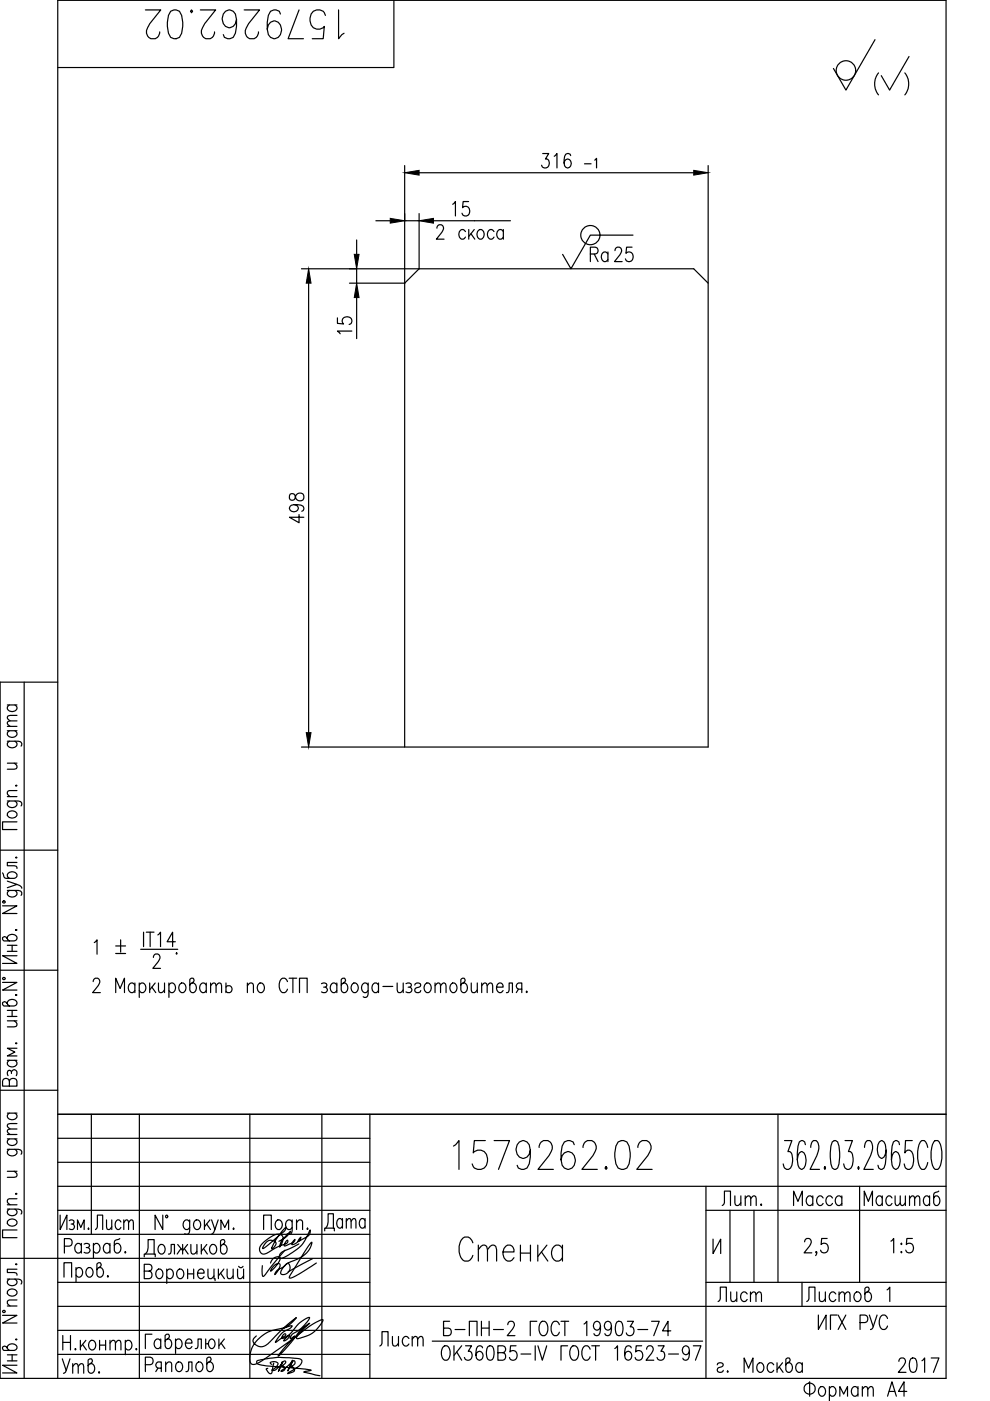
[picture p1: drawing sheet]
<svg xmlns="http://www.w3.org/2000/svg" width="210mm" height="297mm" viewBox="0 0 210 297" stroke-linecap="round" stroke-linejoin="round" font-family="sans-serif">
<g fill="none" stroke="#000" stroke-width=".25">
<path d="M83.5 .1v14.2h-71.3M185.5 8.4l-6.1 10.7-2.7-4.6M85.8 35.1v123.3M88.9 36.6h58.2M150.1 35.1v24.9M63.9 57h83.2l3 3v98.4h-86.2M75.6 50.9v3M75.6 57v3M79.7 46.8h3M85.8 46.8h3.1M88.9 45.3v11.7l-3.1 3h-11.7M134 52.4h-1.2l-.1 1.3a.89 .89 0 0 1 1.1-.2 .89 .89 0 0 1 .4 1.1 .83 .83 0 0 1-.6 .9 .83 .83 0 0 1-1-.6"/>
<path d="M134.2 49.9h-9l-4.1 7.1-1.8-3.1M65.4 60v95.3M75.6 63.1v8.7M1.6 157.1l2.7 .2 .3 .3-.1 .6M1.6 154.9h2M1.6 154h2M1.6 149.5h2M2 157.1l-.3 .3a.65 .65 0 0 0 .3 1 1.03 1.03 0 0 0 1.6-.8l-.4-.5M2 154.9a.68 .68 0 0 0-.5 .7 .68 .68 0 0 0 .5 .6 1.03 1.03 0 0 0 1.6-.8l-.4-.5M2 149.5a.68 .68 0 0 0-.5 .6 .68 .68 0 0 0 .5 .6 1.03 1.03 0 0 0 1.6-.8l-.4-.4M3.6 152.8l-1.9 .2-.1 .4 .5 .6M3.6 151.7l-1.9 .1-.1 .5 .5 .5"/>
<path d="M5.1 144.6v147.6M12.2 144.6h-12.2v147.6h200.6v-292.1h-188.4v292.1M1.6 169.8l2.7 .1 .3 .4-.1 .6M1.6 168.9h2M1.6 161.8h2M1.7 172.3a1.09 1.09 0 0 1 1.1-.3 1.09 1.09 0 0 1 .8 .9 1.08 1.08 0 0 1-1.2 .5 1.08 1.08 0 0 1-.8-.9zM2 169.8l-.3 .3a.65 .65 0 0 0 .3 1 1.03 1.03 0 0 0 1.6-.8l-.4-.5M3 161.8l.6 .6-.1 .6-1.9 .1M3.3 166.6l.2-.1 .1 .1-.1 .1zM3.6 174.3h-3.1v1.6h3.1M3.6 167.6l-1.9 .1-.1 .6 .5 .6M0 180.3h12.2"/>
<path d="M.5 192.1h3.1l-3.1 1.6h3.1M.5 185.1l.5 1 2 .1a.65 .65 0 0 0 .6-.6 .65 .65 0 0 0-.4-.6 1.02 1.02 0 0 0-1.6 .8l.4 .4M1.6 199a1.02 1.02 0 0 1 1-.9 1.02 1.02 0 0 1 1 .9l-.6 .5h-2.2l-.3-.3v-.4l.5-.2 .3 .1 .7 .8M1.6 188.8l2.7 .1 .3 .4-.1 .5M1.6 186.8l2 .7-2 .7M2 188.8l-.3 .2a.65 .65 0 0 0 .3 1.1 1.03 1.03 0 0 0 1.6-.8l-.4-.5M3.3 197.2l.2-.1 .1 .1-.1 .1zM3.3 181.8l.2-.1 .1 .1-.1 .1zM3.6 187.5l.9 .5 .1 .3M3.6 182.9h-2v.7l1.9 .1 .1 .4M0 205.7h12.2M.5 208.3h3.1l-3.1 1.6h3.1"/>
<path d="M1.6 212.8a1.02 1.02 0 0 1 1-.9 1.02 1.02 0 0 1 1 .9l-.6 .5h-2.2l-.3-.4v-.3l.5-.2 .3 .1 .7 .8M1.6 200.4h2M1.6 201.7h2M1.6 216.4h2M1.6 214.2h2M1.6 215.5h2M2.6 200.4v1.3M2.6 214.2v1.3M3 216.4l.6 .6-.1 .6-1.9 .1M3.3 211l.2-.2 .1 .2-.1 .1zM3.6 202.6h-3.1l3.1 1.7h-3.1M19.8 208.1l.2-.6 .7-.1a.95 .95 0 0 1 .1 1.6l-1.2 1.5h1.7"/>
<path d="M24.5 210.5v-3.1l1 2.2 .9-2.2v3.1M28.6 208.9l-.5-.5a1.02 1.02 0 0 0-.9 1 1.02 1.02 0 0 0 .9 1.1l.5-.5M28.6 208.4v2.1M29.5 208.9l.5-.5a1.02 1.02 0 0 1 .9 1 1.02 1.02 0 0 1-.9 1.1l-.5-.5M29.5 208.4v3.1M31.7 208.4v2.1M32.2 209.3l.8 1.2M32.9 208.4l-1.2 1.5M33.6 208.4l.1 1.9 .6 .2 .6-.6M34.9 208.4v2.1M35.8 208.9l.5-.5a1.02 1.02 0 0 1 .9 1 1.02 1.02 0 0 1-.9 1.1l-.5-.5M35.8 208.4v3.1"/>
<path d="M38.3 208.6l.2-.2a1.02 1.02 0 0 1 .9 1 1.02 1.02 0 0 1-.9 1.1 1.2 1.2 0 0 1-.2-1.9zM40.7 208.4a1.02 1.02 0 0 1 .9 1 1.02 1.02 0 0 1-.9 1.1l-.5-.6v-2.2l.4-.3h.3l.3 .4-.1 .3-.9 .8M43.7 208.9l-.4-.5a1.02 1.02 0 0 0-1 1 1.02 1.02 0 0 0 1 1.1l.4-.5M43.7 208.4v2.1M44.7 209l.5-.6 .5 .2 .1 1.9M44.7 208.4v2.1M45.8 209l.6-.6 .5 .2 .1 1.9M47.9 209.3a.75 .75 0 0 1 1.2 0 .75 .75 0 0 1-.4 1.2h-.4l-.4-.3M47.9 208.4v2.1M52.5 209l.5-.6 .6 .2 .1 1.9M52.5 208.4v2.1M54.9 208.6l.2-.2a1.02 1.02 0 0 1 1 1 1.02 1.02 0 0 1-1 1.1 1.2 1.2 0 0 1-.2-1.9z"/>
<path d="M60.9 208.1a.82 .82 0 0 0-.8-.7 .82 .82 0 0 0-.8 .7 1.93 1.93 0 0 0 .6 2.4 .87 .87 0 0 0 1-.8M61.3 207.4h1.6M62.1 207.4v3.1M63.5 210.5v-3.1h1.6v3.1M68.2 208.6a.73 .73 0 0 1 1.1 .3l-.3 .4h-.4M69 209.3a.6 .6 0 0 1 .4 .6 .6 .6 0 0 1-.4 .6l-.8-.2M71.4 208.9l-.4-.5a1.02 1.02 0 0 0-1 1 1.02 1.02 0 0 0 1 1.1l.4-.5M71.4 208.4v2.1M72.8 208.4a1.02 1.02 0 0 1 1 1 1.02 1.02 0 0 1-1 1.1l-.5-.6v-2.2l.4-.3h.3l.3 .4-.1 .3-.9 .8M74.8 208.6l.2-.2a1.02 1.02 0 0 1 1 1 1.02 1.02 0 0 1-1 1.1 1.2 1.2 0 0 1-.2-1.9zM78.1 208.9l-.5-.5a1.02 1.02 0 0 0-1 1 1.02 1.02 0 0 0 1 1.1l.5-.5M78.1 208.4l-.2 2.8-.3 .3-.6-.2"/>
<path d="M80.3 208.9l-.5-.5a1.03 1.03 0 0 0-.9 1 1.03 1.03 0 0 0 .9 1.1l.5-.5M80.3 208.4v2.1M81.2 209.1h2.1M84.2 208.4l.1 1.9 .6 .2 .6-.6M85.5 208.4v2.1M86.1 208.6a.73 .73 0 0 1 1.1 .3l-.3 .4h-.4M86.9 209.3a.6 .6 0 0 1 .5 .6 .6 .6 0 0 1-.5 .6l-.8-.2M87.9 208.9a.67 .67 0 0 1 .7-.5 .67 .67 0 0 1 .6 .5l-.3 .4-.6 .1a.57 .57 0 0 0-.2 .9 .73 .73 0 0 0 1.1-.3M90.3 208.6l.2-.2a1.02 1.02 0 0 1 .9 1 1.02 1.02 0 0 1-.9 1.1 1.2 1.2 0 0 1-.2-1.9zM92.2 209l.6-.6 .5 .2 .1 1.9M92.2 208.4v2.1M93.4 209l.6-.6 .5 .2 .1 1.9"/>
<path d="M95.7 208.6l.3-.2a1.03 1.03 0 0 1 .9 1 1.03 1.03 0 0 1-.9 1.1 1.2 1.2 0 0 1-.3-1.9zM98.2 208.4a1.02 1.02 0 0 1 .9 1 1.02 1.02 0 0 1-.9 1.1l-.5-.6v-2.2l.4-.3h.3l.2 .4-.1 .3-.8 .8M99.9 208.4l.1 1.9 .6 .2 .6-.6M101.2 208.4v2.1M102.1 209l.6-.6 .5 .2 .1 1.9M102.1 208.4v2.1M103.3 209l.6-.6 .4 .2 .2 1.9M105.3 209.3h1.4a.68 .68 0 0 0-.5-.8 .68 .68 0 0 0-.8 .4 1.02 1.02 0 0 0 .8 1.6l.5-.5M107.4 210.5l.4-.2 .1-1.9h.7v2.1M109.9 209.7l-.4 .8M110.6 209.7h-.7l-.2-.1a.68 .68 0 0 1 .2-1.2h.7v2.1M111.7 210.2l.1 .1-.1 .2-.1-.2z"/>
<path d="M0 231.2h12.2M1.6 236h2M1.6 224.8h2M2 236a.68 .68 0 0 0-.5 .6 .68 .68 0 0 0 .5 .7 1.03 1.03 0 0 0 1.6-.8l-.4-.5M2 229.2a.74 .74 0 0 0-.7-.6 .74 .74 0 0 0-.8 .6v1.1h3.1v-1.1a.83 .83 0 0 0-.8-.6 .83 .83 0 0 0-.8 .6v1.1M2 224.8a.68 .68 0 0 0-.5 .6 .68 .68 0 0 0 .5 .7 .93 .93 0 0 0 1.1 0 .93 .93 0 0 0 .4-1.1l-.3-.2M2.4 227.3a.6 .6 0 0 1 .6-.5 .6 .6 0 0 1 .6 .5l-.1 .8M2.4 227.6l-.1-.6-.3-.1a.73 .73 0 0 0-.3 1.2M3.3 221.2l.2-.1 .1 .1-.1 .1zM3.6 222.2h-2l1.6 .9-1.6 .8h2M3.6 239.4l-1.9 .1-.1 .5 .5 .5M3.6 238.2l-1.9 .1-.1 .5 .5 .6"/>
<path d="M12.2 236.2h188.4M19.4 236.2v25.5M29.5 236.2v56M53 236.2v56M68.2 236.2v56M78.4 236.2v56M165 236.2v35.7M1.6 256.4l2.7 .1 .3 .3-.1 .6M1.6 243.7l2.7 .1 .3 .3-.1 .6M1.6 255.4h2M1.6 248.3h2M1.6 241.5h2"/>
<path d="M1.6 240.5h2M1.7 258.8a1.09 1.09 0 0 1 1.1-.3 1.09 1.09 0 0 1 .8 .9 1.08 1.08 0 0 1-1.2 .6 1.08 1.08 0 0 1-.8-1zM2 256.4l-.3 .2a.65 .65 0 0 0 .3 1 1.03 1.03 0 0 0 1.6-.8l-.4-.4M2 243.7l-.3 .2a.65 .65 0 0 0 .3 1.1 1.03 1.03 0 0 0 1.6-.9l-.4-.4M2 241.5a.68 .68 0 0 0-.5 .6 .68 .68 0 0 0 .5 .6 1.03 1.03 0 0 0 1.6-.8l-.4-.4M3 248.3l.6 .6-.1 .6-1.9 .1M3.3 253.1l.2-.1 .1 .1-.1 .1zM3.6 254.2l-1.9 .1-.1 .6 .5 .5M12.2 256.6h66.2M12.2 251.5h188.4M12.2 241.3h66.2M12.2 246.4h66.2"/>
<path d="M12.8 257.6v3.1l1.4-3.1v3.1M14.7 258.8a.6 .6 0 0 1 1 .3l-.1 .3-.5 .1M15.4 259.5a.62 .62 0 0 1 .4 .6 .62 .62 0 0 1-.4 .6l-.7-.2M34.5 257.6v3.1l-1.6-3.1v3.1M40.2 259.1l-.2-.3a.65 .65 0 0 0-1.1 .3 1.03 1.03 0 0 0 .9 1.6l.4-.5M40.2 258.6l-.1 2.8-.3 .3-.6-.1M41.4 258.8a.65 .65 0 0 1 1 .3 1.03 1.03 0 0 1-.8 1.6 1.2 1.2 0 0 1-.2-1.9zM43.3 258.6v2.1M43.8 259.5l.8 1.2M44.5 258.6l-1.2 1.5M44.9 258.6l.7 2.1 .7-2.1M58.7 258.8a.65 .65 0 0 1 1 .3 1.03 1.03 0 0 1-.8 1.6 1.2 1.2 0 0 1-.2-1.9z"/>
<path d="M61.9 259.1l-.2-.3a.65 .65 0 0 0-1 .3 1.03 1.03 0 0 0 .8 1.6l.4-.5M61.9 258.6l-.1 2.8-.3 .3-.6-.1M62.9 259.2l.6-.6 .5 .2 .2 1.9M62.9 258.6v2.1M149.7 256.6h50.9M149.7 251.5v40.7M154.8 256.6v15.3M159.9 256.6v15.3M166.3 241.8h1.6l-.8 2.4h.4a3.2 3.2 0 0 1 .1 3.4l-.4 .3h-.4l-.5-.3-.2-.8M170.8 242.7l-.2-.6-.4-.3-.7 .3a9 9 0 0 0 0 5.5l.5 .3a2.37 2.37 0 0 0 .8-2.9l-.3-.6-.6-.2-.4 .2-.5 1.5M171.9 243.3a1.76 1.76 0 0 1 .6-1.5h.5a1.98 1.98 0 0 1 .5 2.4l-1.7 3.7h2M174.9 247.4l.1 .2-.1 .3-.1-.3z"/>
<path d="M176.5 242.1l.4-.3h.3l.4 .3a8.8 8.8 0 0 1 0 5.5l-.4 .3h-.3l-.4-.3a9 9 0 0 1 0-5.5zM179.2 241.8h1.5l-.8 2.4h.4a3.2 3.2 0 0 1 .1 3.4l-.4 .3h-.4l-.4-.3-.3-.8M182 247.4l.2 .2-.2 .3-.1-.3zM182.3 251.5v20.4M183.3 243.3a1.68 1.68 0 0 1 .6-1.5h.5a2.01 2.01 0 0 1 .5 2.4l-1.7 3.7h2M187.9 243.9l-.2 .8-.3 .6-.5 .3a2.37 2.37 0 0 1-.7-2.9l.2-.6 .5-.3 .5 .3a7.9 7.9 0 0 1 0 5.5l-.4 .3h-.3l-.4-.3-.1-.5M190.7 242.7l-.1-.6-.5-.3h-.2l-.5 .3a10.7 10.7 0 0 0-.3 5l.3 .5 .6 .3a2.38 2.38 0 0 0 .7-2.9l-.3-.6-.5-.2-.5 .2-.3 .6-.1 .9M193.4 241.8h-1.4l-.1 2.6 .5-.5h.4a2.25 2.25 0 0 1 .9 2.3l-.4 1.4-.5 .3h-.4l-.4-.3-.3-.8M196.7 243.3l-.1-.6a1.01 1.01 0 0 0-1.2-.9 5.6 5.6 0 0 0 0 6.1 1.26 1.26 0 0 0 1.3-1.4M198.3 241.8a1.23 1.23 0 0 1 1.2 1.5 5.4 5.4 0 0 1-.7 4.6 1.25 1.25 0 0 1-1.2-1.4 5.3 5.3 0 0 1 .7-4.7zM0 266.8h78.4M.5 278.9h3.1l-3.1 1.6h3.1"/>
<path d="M1.6 271.2l2.7 .1 .3 .4-.1 .5M1.6 276.9h2M1.7 273.6a1.09 1.09 0 0 1 1.1-.3 1.09 1.09 0 0 1 .8 .9 1.08 1.08 0 0 1-1.2 .6 1.08 1.08 0 0 1-.8-.9zM2 271.2l-.3 .2a.65 .65 0 0 0 .3 1.1 1.03 1.03 0 0 0 1.6-.8l-.4-.5M3.3 268.1l.2-.2 .1 .2-.1 .1zM3.6 275.6l-1.9 .1-.1 .6 .5 .6M3.6 269.1h-2v.7l1.9 .1 .1 .5M3.6 260.8h-3.1v1.6h3.1M12.2 271.9h66.2M12.2 277h188.4M12.2 261.7h66.2M13.6 270.8v-3.1h1.6v3.1"/>
<path d="M13.7 264.2h1a.83 .83 0 0 0 .6-.8 .83 .83 0 0 0-.6-.8h-1v3.1M16.1 269.2a.68 .68 0 0 1 .7-.5 .68 .68 0 0 1 .6 .5 1.02 1.02 0 0 1-.8 1.6l-.5-.5M16.1 268.7v3.1M16.4 260.7v-2.1l.7 1.6 .7-1.6v2.1M17.3 264.1l-.5-.5a1.02 1.02 0 0 0-1 1 1.02 1.02 0 0 0 1 1.1l.5-.5M17.3 263.6v2.1M17.8 263.8a.73 .73 0 0 1 1.2 .3l-.4 .4h-.3M18.6 268.9a.65 .65 0 0 1 1 .3 1.02 1.02 0 0 1-.8 1.6 1.2 1.2 0 0 1-.2-1.9zM18.6 264.5a.6 .6 0 0 1 .5 .6 .6 .6 0 0 1-.5 .6l-.8-.2M19.8 264.1l.5-.5a1.02 1.02 0 0 1 .9 1 1.02 1.02 0 0 1-.9 1.1l-.5-.5M19.8 263.6v3.1M21 268.7a1.02 1.02 0 0 1 1 1.1 1.02 1.02 0 0 1-1 1l-.5-.6v-2.2l.4-.3h.3l.3 .5-.1 .3-.9 .7"/>
<path d="M22.9 270.5l.1 .1-.1 .2-.1-.2zM23.3 264.1l-.5-.5a1.02 1.02 0 0 0-.9 1 1.02 1.02 0 0 0 .9 1.1l.5-.5M23.3 263.6v2.1M25.4 262.6l-1 .4-.2 2.1a.66 .66 0 0 0 .6 .6 .66 .66 0 0 0 .7-.5 1.03 1.03 0 0 0-.8-1.6l-.5 .5M26.6 265.4l.1 .1-.1 .2-.2-.2zM30.6 266.5v-.6h2.3v.6M30.6 269.5h1a.83 .83 0 0 1 .6 .8 .83 .83 0 0 1-.6 .8h-1v-3h1a.74 .74 0 0 1 .6 .7 .74 .74 0 0 1-.6 .7M30.8 265.9a3.1 3.1 0 0 0 .6-3.1h1.3v3.1M33.4 269.2a.82 .82 0 0 1 .9 .1 .82 .82 0 0 1 .2 .9 .83 .83 0 0 1-.9 .9 1.19 1.19 0 0 1-.2-1.9zM33.8 264a.65 .65 0 0 1 1.1 .3 1.02 1.02 0 0 1-.8 1.6 1.2 1.2 0 0 1-.3-1.9zM35.4 269.5a.68 .68 0 0 1 .6-.5 .68 .68 0 0 1 .6 .5 1.02 1.02 0 0 1-.8 1.6l-.4-.4M35.4 269.1v3"/>
<path d="M35.7 265.9l.5-.2 .1-1.9h.7v2.1M37.7 263.8l1 1.4 1.1-1.4M37.8 269.2a.82 .82 0 0 1 .9 .1 .82 .82 0 0 1 .3 .9 .83 .83 0 0 1-1 .9 1.19 1.19 0 0 1-.2-1.9zM38.4 264.7l-.8 1.2M38.7 263.8v2.1M39.1 264.7l.8 1.2M39.8 270.1h1.3M39.8 269.1v2M40.5 263.8l.1 1.9 .6 .2 .6-.6M41.1 269.1v2M41.8 263.8v2.1M41.9 269.9h1.4a.68 .68 0 0 0-.5-.8 .68 .68 0 0 0-.8 .4 1.02 1.02 0 0 0 .8 1.6l.5-.4"/>
<path d="M42.7 263.8v2.1M43.1 264.7l.9 1.2M43.8 263.8l-1.1 1.5M44.1 269.1l.1 1.9 .6 .1 .6-.6M44.8 264a.65 .65 0 0 1 1 .3 1.02 1.02 0 0 1-.8 1.6 1.2 1.2 0 0 1-.2-1.9zM45.4 269.1v2h.2v.4M45.6 260.7l-.3 .6-.6 .4M46.3 269.1v2M46.8 269.9l.8 1.2M46.8 260.7v-2.1l.9 1.6 .8-1.6v2.1M47.2 263.8a1.02 1.02 0 0 1 1 1.1 1.02 1.02 0 0 1-1 1l-.4-.6v-2.2l.3-.3h.4l.2 .5-.1 .3-.8 .7M47.5 269.1l-1.2 1.4"/>
<path d="M48.2 269.1l.1 1.9 .6 .1 .5-.6M49.4 269.1v2M49.5 260.4l.1 .1-.1 .2-.1-.2zM50.4 269.1l.1 1.9 .6 .1 .5-.6M50.6 268.5a.51 .51 0 0 0 .5 .3 .51 .51 0 0 0 .4-.3M51.6 269.1v2M55.9 260.7v-3.1h1.6v3.1M56.4 263.4a1.25 1.25 0 0 1 2.1 .3l-.5 .9-.4 .2a10.8 10.8 0 0 1 3.1-4.6l-.5 .9-3.7 3.1-.8 .5 .1-.4zM57.4 267.8a1.46 1.46 0 0 1 2-1.2 4.1 4.1 0 0 1-1.9 2.8l-.1 .1a1.84 1.84 0 0 1 1.9-1.5 2.86 2.86 0 0 1-1.1 2.2 2.22 2.22 0 0 1 1.8-1.5l.9-.8a.92 .92 0 0 1 .4 1.5 1.19 1.19 0 0 1-1.8 .6 3.1 3.1 0 0 1 2.2-2.5 6 6 0 0 0 4.3-3.4l.1-.7-1.5 2-3.1 5-.2 .5a3.1 3.1 0 0 0 2.2-.9l3.6-2.2M59.1 263.2a4.8 4.8 0 0 0 2.5-2.1l-.3 .3a5.1 5.1 0 0 0-2 2.9v.1a2.42 2.42 0 0 0 .5-2.4 1.75 1.75 0 0 0-2.3 .2l-1.7 1.2a1.42 1.42 0 0 0-.3 2.4l.4 .1 .5-.1a17.9 17.9 0 0 1 4.4-2.2l.2-.6a1.08 1.08 0 0 0-.6 1.2l.1-.1a3.5 3.5 0 0 0 2-1.2v-.1l-.5 .6a.28 .28 0 0 0-.2 .2 .28 .28 0 0 0 .2 .3 2.34 2.34 0 0 0 1.8-1.6l-.6 .8 .2 .1a5.9 5.9 0 0 0 2.3-1.7l.1-.7-.2 .3a8.5 8.5 0 0 1-4.7 5.1l-.9 .5a.5 .5 0 0 1-.7 0 .5 .5 0 0 1 0-.7l.7-.6 3.4-1.7M60.4 265.1l-4.6 5.5-.2-.4v-1.9M65.2 260.4l.1 .1-.1 .2-.1-.2z"/>
<path d="M66.2 266.9l-5.1 2.8M149.7 271.9h50.9M151.2 262.7v3.1l1.6-3.1v3.1M170.6 263.3l.2-.6 .7-.1a.95 .95 0 0 1 .2 1.6l-1.2 1.4h1.6M173.2 265.5l-.2 .1-.1-.1 .1-.2a.64 .64 0 0 1-.1 .9M175.4 262.6h-1.2l-.1 1.3a.89 .89 0 0 1 1.1-.2 .89 .89 0 0 1 .4 1.1 .83 .83 0 0 1-.7 .8 .83 .83 0 0 1-.9-.6M188.1 273.5l.6-.6v3M1.6 285.9a1.02 1.02 0 0 1 1-1 1.02 1.02 0 0 1 1 1l-.6 .4h-2.2l-.3-.3v-.4l.5-.2 .3 .1 .7 .8M1.6 287.2h2M1.6 288.5h2M2.6 287.2v1.3M3.3 284l.2-.1 .1 .1-.1 .1z"/>
<path d="M3.6 289.5h-3.1l3.1 1.6h-3.1M12.2 282.1h66.2M12.2 287.2h66.2M13.3 283.2v3M13.3 284.6h1.6M14.9 283.2v3M17 284.2v2M18.2 284.2l-1.2 1.4M19.1 284.3a.65 .65 0 0 1 1.1 .3 1.02 1.02 0 0 1-.8 1.6 1.2 1.2 0 0 1-.3-1.9zM21.1 284.2v2M22.4 284.2v2M23.3 284.8l.6-.6 .5 .1 .1 1.9"/>
<path d="M23.3 284.2v2M24.5 284.8l.6-.6 .4 .1 .1 1.9M26.6 284.6a.68 .68 0 0 1 .6-.4 .68 .68 0 0 1 .7 .4 1.02 1.02 0 0 1-.9 1.6l-.4-.4M26.6 284.2v3M28.9 285.9l.1 .2-.1 .1-.1-.1zM30.8 289.3h1.1a.83 .83 0 0 0 .6-.8 .83 .83 0 0 0-.6-.8h-1.1v3.1M32.2 282.9h-1.4v3M33.5 290.1l-.5 .7M34.1 284.3a.68 .68 0 0 0-.7-.4 .68 .68 0 0 0-.6 .4 .93 .93 0 0 0 0 1.2 .93 .93 0 0 0 1 .3l.3-.3M34.1 283.9v2M34.2 290.1h-.7l-.2-.2a.68 .68 0 0 1 .2-1.1h.7v2M35.1 289.3l.6-.5 .6 .1 .1 1.9"/>
<path d="M35.1 288.8v2M35.5 283.9a1.02 1.02 0 0 1 .9 1 1.02 1.02 0 0 1-.9 1l-.5-.6v-2.1l.4-.3h.3l.2 .4-.1 .3-.8 .7M37.2 284.3a.67 .67 0 0 1 .7-.4 .67 .67 0 0 1 .6 .4 1.02 1.02 0 0 1-.8 1.6l-.5-.4M37.2 283.9v3.1M37.6 288.9l.2-.1a1.02 1.02 0 0 1 .9 1 1.02 1.02 0 0 1-.9 1 1.22 1.22 0 0 1-.2-1.9zM39.3 284.8h1.4a.68 .68 0 0 0-.4-.9 .68 .68 0 0 0-.9 .4 1.02 1.02 0 0 0 .8 1.6l.5-.4M39.4 290.8l.5-.1 .1-1.9h.7v2M41.4 285.9l.5-.1 .1-1.9h.7v2M41.9 288.9l.2-.1a1.02 1.02 0 0 1 .9 1 1.02 1.02 0 0 1-.9 1 1.2 1.2 0 0 1-.2-1.9zM43.6 284.9h.6a.89 .89 0 0 1 .8-1 1.09 1.09 0 0 1 .6 1.1 1.09 1.09 0 0 1-.8 .9 1 1 0 0 1-.6-1M43.6 283.9v2M44.3 288.8a1.02 1.02 0 0 1 1 1 1.02 1.02 0 0 1-1 1l-.5-.6v-2.2l.4-.3h.3l.3 .5-.1 .3-.9 .7"/>
<path d="M46.4 283.9v2M46.9 284.8l.8 1.1M47.6 283.9l-1.2 1.4M57.6 289.3l-.3-.3a1.22 1.22 0 0 1 1.6 0 2.17 2.17 0 0 1-1.3 1.5l.1 .1a2.34 2.34 0 0 0 2-1.5l.1-.4-.8 2.1 .2-.5a2.79 2.79 0 0 1 1.2-1.7l.2 .1-.1 .3-.8 .6a.59 .59 0 0 1 .7 .6 .59 .59 0 0 1-.8 .5l.1-.1a7.4 7.4 0 0 0 2.3-2.1v-.1l-1 2.2 1.1-2 .2-.1 .2 .1a.86 .86 0 0 1-.9 1.1l.5 .1a.59 .59 0 0 1 .3 .7 .59 .59 0 0 1-.6 .5l-.8 .2 2.2-1.5a.97 .97 0 0 0 .6-1.5l-2.9-.3a15.8 15.8 0 0 0-6.5 .7v.2a.66 .66 0 0 0 .8 .6l10.6 1 .2 .1-1.6 .4 3.4 .8M58 289l-.2 1.3a.75 .75 0 0 1-.4 1l-.4-.3-.6-.7 .4-.2M60 281.7l1.9-.6-.3 .5a5.6 5.6 0 0 0-3.1 2.8l-.1 .2 2.1-1.4a.23 .23 0 0 0 .1-.3 .23 .23 0 0 0-.4 0l-.4 .5v.4l1.6-.7a1.4 1.4 0 0 1-1.3 1.2l1.4-1.5a9.7 9.7 0 0 1 3.6-3.4l.5-.1v.3a9.4 9.4 0 0 1-3.7 3.3l-.3 .9 .9-.5-2.4 2.7-1.1 1.5 1.3-1.3 1.8-2a9.5 9.5 0 0 1 3.5-3.6h.1l-2.7 2.6a.31 .31 0 0 0-.2 .5 .31 .31 0 0 0 .5 .1 6.4 6.4 0 0 0 5.2-4 13.7 13.7 0 0 0-5.4 3.3l-4.2 3.1a18.2 18.2 0 0 1-5 3.1l-.5-.1a3.7 3.7 0 0 1 .2-3.7 7.7 7.7 0 0 1 6-3.8 6 6 0 0 0 3.2-2.3h-.1a54.9 54.9 0 0 0-6.3 5.8 1.7 1.7 0 0 1-2.7-1.2l.6-.8M91.7 284.3h57.3M171.7 293v3M173.9 294.1l.2-.1a1.02 1.02 0 0 1 .9 1 1.02 1.02 0 0 1-.9 1 1.2 1.2 0 0 1-.2-1.9zM175.9 294.4l.4-.4a1.02 1.02 0 0 1 1 1 1.02 1.02 0 0 1-1 1l-.4-.4M175.9 294v3M178.1 296v-2l.8 1.6 .8-1.6v2"/>
<path d="M181.9 294.4l-.5-.4a1.02 1.02 0 0 0-.9 1 1.02 1.02 0 0 0 .9 1l.5-.4M181.9 294v2M182.8 294.6l.6-.6 .5 .1 .1 1.9M182.8 294v2M184 294.6l.6-.6 .4 .1 .2 1.9M188.2 296l.9-3 .9 3M188.5 295h1.2M192.3 295h-1.8l1.2-2v3"/>
<circle cx="179.4" cy="14.9" r="2.07"/>
<circle cx="125.2" cy="49.8" r="2.04"/>
<circle cx=".8" cy="191.3" r=".26"/>
<circle cx=".8" cy="207.5" r=".26"/>
<circle cx="35.3" cy="257.9" r=".26"/>
<circle cx=".8" cy="278.1" r=".26"/>
<circle cx="171.7" cy="294.4" r="1.19"/>
</g>
<path d="M85.8 36.6l3.1-.5v1zM147.1 36.1l3 .5-3 .5zM75.1 53.9h1l-.5 3.1zM82.7 46.3l3.1 .5-3.1 .5zM88.9 46.8l3-.5v1zM65.4 57l.5 3h-1zM75.6 60l.5 3.1h-1zM64.9 155.3h1l-.5 3.1z" fill="#000" stroke="#000" stroke-width=".21"/>
<text font-size="10.6" x="29.6" y="9.5">1579262.02</text>
<text font-size="10.1" x="94.9" y="249.1">1579262.02</text>
<g font-size="8.8">
<text x="184.1" y="21.5">( )</text>
<text x="96" y="268.5">Стенка</text>
</g>
<text font-size="7.1" x="67.7" y="262.1">Дата</text>
<g font-size="6.6">
<text x="123.8" y="56.8">Ra</text>
<text x="75.5" y="72" transform="rotate(-90 75.5 72)">15</text>
<text x="65.3" y="112.2" transform="rotate(-90 65.3 112.2)">498</text>
<text x="18.7" y="203.6">1 %%p .</text>
<text x="152" y="256.8">Лит.</text>
<text x="166.9" y="256.8">Масса</text>
<text x="182" y="256.8">Масштаб</text>
<text x="151" y="277.3">Лист</text>
<text x="169.7" y="277.3">Листов</text>
<text x="172.2" y="283.3">ИГХ РУС</text>
<text x="12" y="292.5">Утв.</text>
<text x="92.4" y="289.6">ОК360В5-IV ГОСТ 16523-97</text>
</g>
<g font-size="6.2">
<text x="113.6" y="36.7">316</text>
<text x="94.9" y="46.9">15</text>
<text x="91.4" y="51.9">2 скоса</text>
<text x="19" y="261.8">Лист</text>
<text x="187.7" y="266.7">1:5</text>
<text x="79.4" y="286.5">Лист</text>
<text x="92.8" y="284.3">Б-ПН-2 ГОСТ 19903-74</text>
<text x="151" y="292.1">г. Москва 2017</text>
</g>
<text font-size="4.9" x="122.8" y="36.7">-1</text>
</svg>
